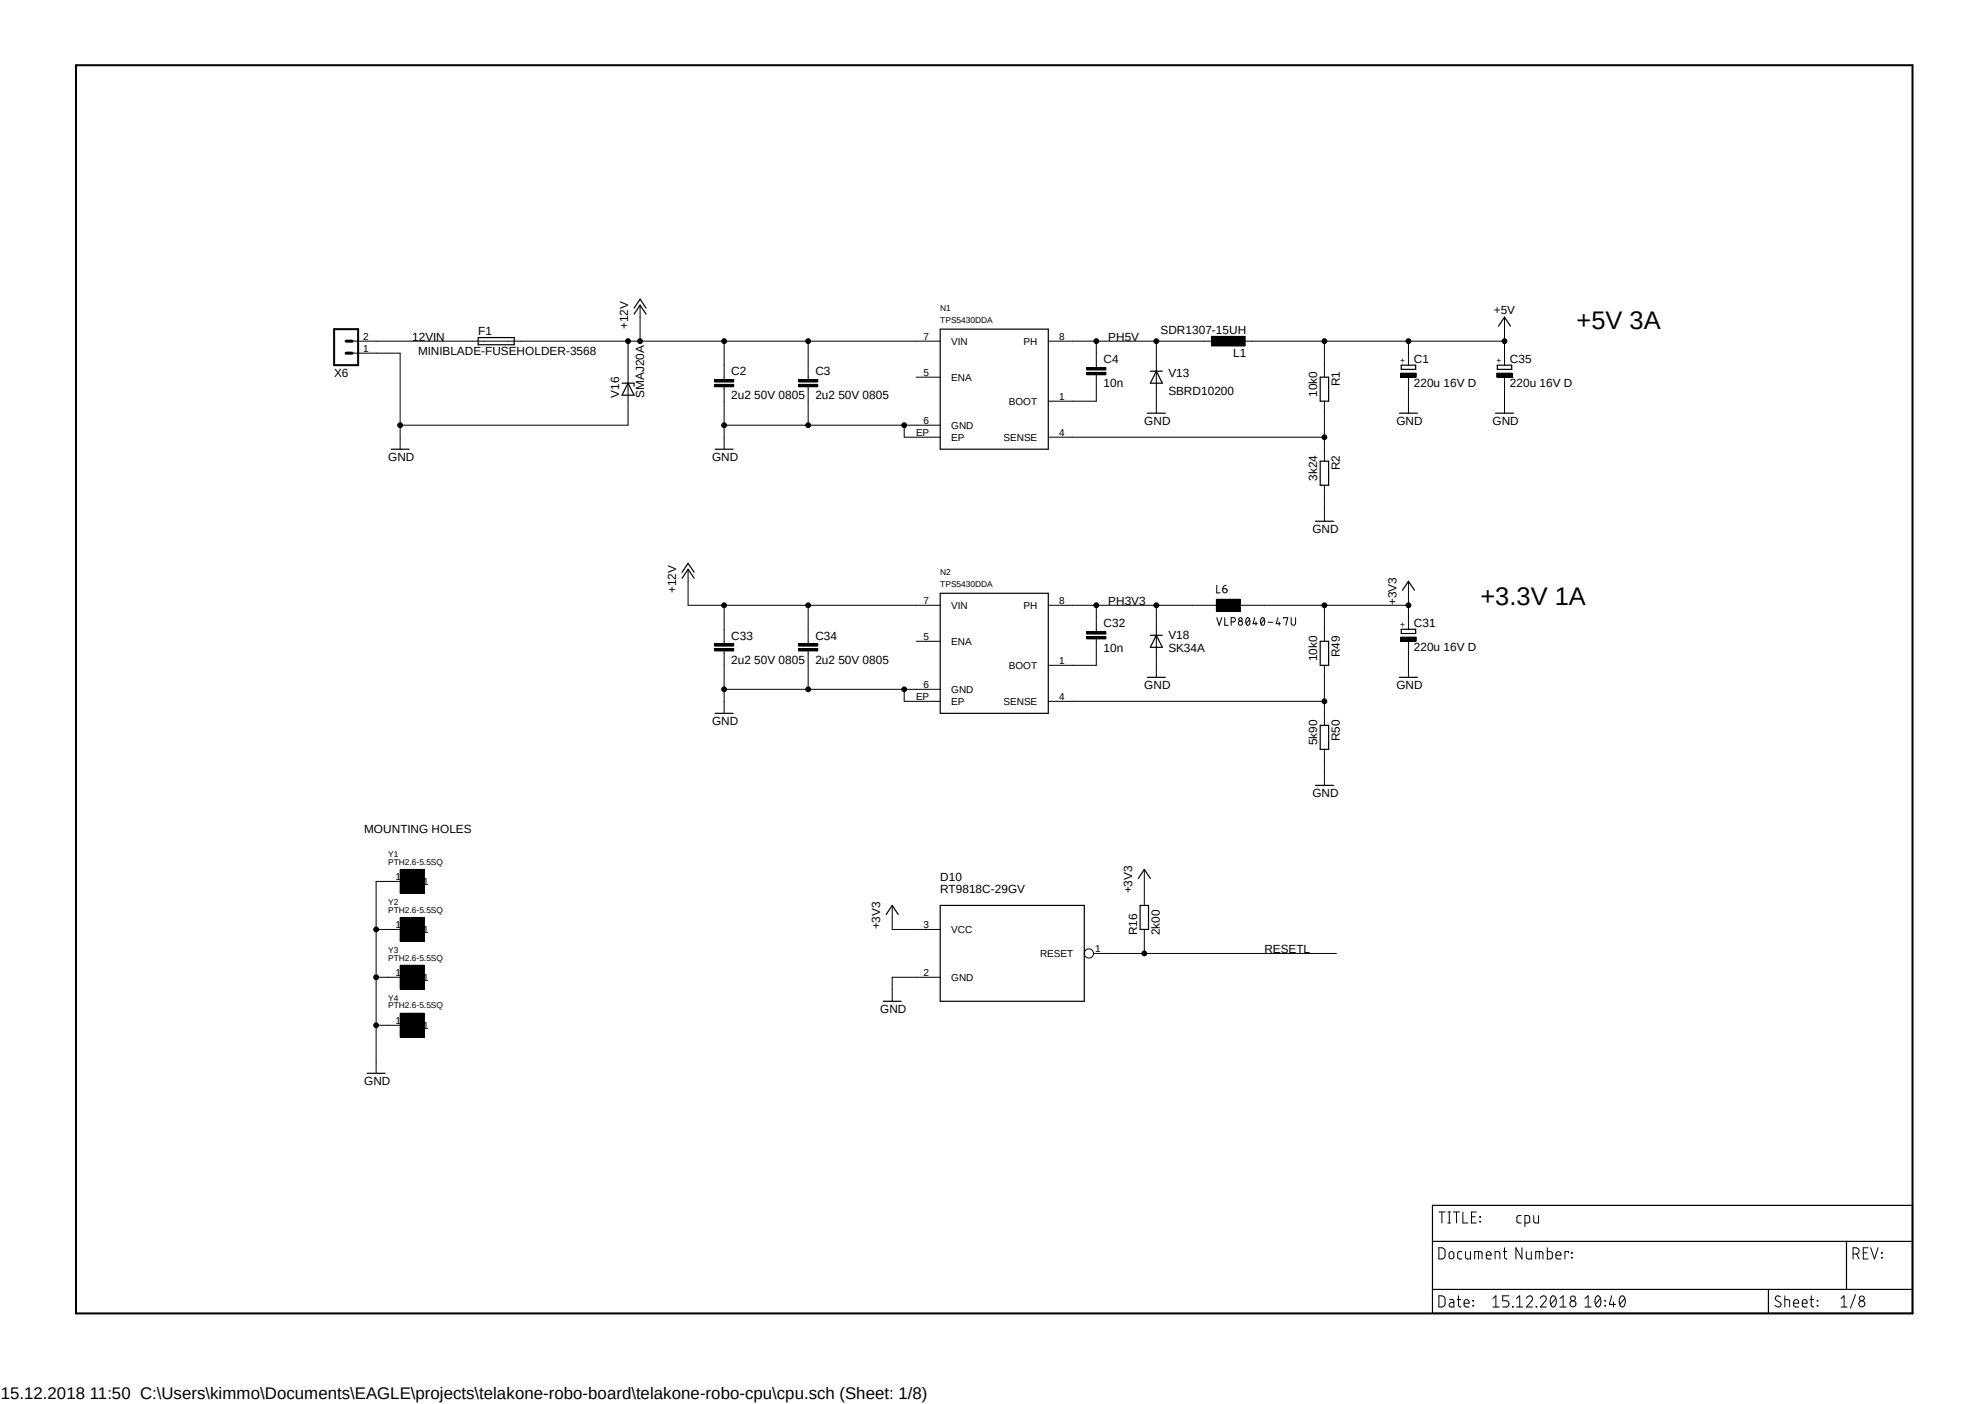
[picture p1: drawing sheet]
<svg xmlns="http://www.w3.org/2000/svg" width="420mm" height="297mm" viewBox="0 0 420 297" stroke-linecap="round" stroke-linejoin="round" font-family="sans-serif">
<path d="M15.6 13.5l389.3 264.9M404.9 13.5l-389.3 264.9" fill="none" stroke="#fff" stroke-width=".21"/>
<g fill="none" stroke="#000" stroke-width=".21">
<path d="M74.5 72.2h124.4M74.5 74.7h10.2v20.3M132.9 72.2v17.8h-48.2M135.4 64.6v7.6M153.2 72.2v8.1M171 72.2v8.1M193.8 79.8h5.1M221.8 72.2h35.5M229.9 78.8h4.1v.5h-4.1zM229.9 77.8h4.1v.5h-4.1zM231.9 79.3v5.6h-10.1M231.9 72.2v5.6"/>
<path d="M244.6 72.2v15.2M256.3 71.2h7.1v2h-7.1zM262.4 72.2h55.9M280.2 72.2v7.6M296.3 79h3.3v.8h-3.3zM298 72.2v5.1M298 79.8v7.6M316.6 79h3.3v.8h-3.3zM318.3 67.1v10.2M318.3 79.8v7.6M151.2 81.3h4v.5h-4zM151.2 80.3h4v.5h-4z"/>
<path d="M153.2 90h45.7M153.2 81.8v13.2M168.9 81.3h4.1v.5h-4.1zM168.9 80.3h4.1v.5h-4.1zM171 81.8v8.2M191.3 90v2.5h7.6M221.8 92.5h58.4M280.2 84.9v12.7M280.2 102.7v7.6M145.6 120.4v7.7h53.3M151.2 137.2h4v.5h-4zM151.2 136.2h4v.5h-4z"/>
<path d="M153.2 128.1v8.1M153.2 137.7v13.2M168.9 137.2h4.1v.5h-4.1zM168.9 136.2h4.1v.5h-4.1zM171 128.1v8.1M171 137.7v8.1M193.8 135.7h5.1M221.8 128.1h35.5M229.9 134.7h4.1v.5h-4.1zM229.9 133.6h4.1v.6h-4.1zM231.9 128.1v5.5M231.9 135.2v5.6h-10.1"/>
<path d="M244.6 128.1v15.2M257.3 126.8h5.1v2.5h-5.1zM257.4 130.7l.5 1.6 .6-1.6M257.4 123.8v1.6h.7M258.7 124.5h.5a.46 .46 0 0 1 .4 .5 .46 .46 0 0 1-.5 .4 .46 .46 0 0 1-.4-.4zM259.1 130.7v1.6h.7M259.4 123.8a.72 .72 0 0 0-.7 .7M260.5 131.6h.4a.45 .45 0 0 0 .5-.4 .45 .45 0 0 0-.3-.5h-.6v1.6M262.4 128.1h35.6M263.8 130.7h.2a.93 .93 0 0 1 0 1.6 .98 .98 0 0 1-.2-1.6zM264.4 131l-.8 1M265.5 130.7l-.4 1.3h.9"/>
<path d="M265.7 131.6v.7M266.9 130.7h.2a.93 .93 0 0 1 0 1.6 1.02 1.02 0 0 1-.2-1.6zM267.5 131l-.7 1M268.3 131.7h1M270.4 130.7l-.4 1.3h.9M270.6 131.6v.7M271.6 130.9v-.2h.8l-.4 1.6M273.2 130.7v1.2a.47 .47 0 0 0 .4 .4 .47 .47 0 0 0 .5-.4v-1.2M280.2 128.1v7.6M296.3 134.8h3.3v.8h-3.3zM298 123v10.1M298 135.7v7.6"/>
<path d="M153.2 145.8h45.7M191.3 145.8v2.6h7.6M221.8 148.4h58.4M280.2 140.8v12.7M280.2 158.5v7.7M79.6 196.6h7.6M84.7 183.9h5v5.1h-5zM84.7 194.1h5v5.1h-5zM87.2 186.5h-7.6v40.6M188.8 191.6v5h10.1M242.1 183.9v7.7M242.1 196.6v5.1"/>
<path d="M79.6 206.8h7.6M79.6 216.9h7.6M84.7 204.2h5v5.1h-5zM84.7 214.4h5v5.1h-5zM198.9 206.8h-10.1v5M231.4 201.7h51.3M304.4 256.4h1.3M305 256.4v2.3M306.3 256.4h.6M306.3 258.7h.6M306.6 256.4v2.3M307.5 256.4h1.3"/>
<path d="M308.1 256.4v2.3M309.5 256.4v2.3h1M311.3 257.4h.8M312.3 256.4h-1v2.3h1M313.1 257.4l.1 .1zM313.1 258.4l.1 .1zM321.8 257.2h-.7l-.2 .4 .1 .9 .3 .2h.5M322.6 258.7h.6l.4-.2v-.9l-.2-.4h-.8v2.3M324.5 257.2v1.2l.4 .3h.6v-1.5M304.4 274.2a1.13 1.13 0 0 1 1.3 .4 1.96 1.96 0 0 1-.2 1.7l-.5 .2h-.6zM304.4 264a1.13 1.13 0 0 1 1.3 .4 1.96 1.96 0 0 1-.2 1.7l-.2 .2-.9 .1zM306.7 275h.7l.2 .3v1.2h-.6a.47 .47 0 0 1-.4-.4 .47 .47 0 0 1 .4-.5h.6"/>
<path d="M306.7 264.9a.5 .5 0 0 1 .6-.1 .5 .5 0 0 1 .3 .5v.5a.51 .51 0 0 1-.5 .5 .51 .51 0 0 1-.5-.5zM308.3 275h.8M308.6 274.2v2.1l.5 .2M309.3 264.8h-.7a1.36 1.36 0 0 0-.2 1.3l.4 .3h.5M309.7 275.7h1.1a.55 .55 0 0 0-.4-.7 .55 .55 0 0 0-.7 .5l.1 .8 .4 .2h.6M310 264.8l.1 1.3 .3 .3h.7v-1.6M311.6 275.1l.1 .2zM311.6 276.2l.1 .1zM312 266.4v-1.6h1.2l.3 .2 .1 1.4M312.8 264.8v1.6M314.4 265.6h1.1a.54 .54 0 0 0-.4-.8 .54 .54 0 0 0-.7 .5l.1 .8 .3 .3h.7M315.8 276.5h1.3"/>
<path d="M315.8 274.7l.7-.5v2.3M316.3 266.4v-1.6h.6l.4 .2v1.4M318 264.8h.8M318.3 264v2.1l.5 .3M319.2 274.2h-1.3v1h.8a.67 .67 0 0 1 .5 .7 .67 .67 0 0 1-.5 .6h-.8M320 276.4l.1 .1zM320.8 276.5h1.3M320.8 274.7l.7-.5v2.3M322 264v2.4l-1.3-2.4v2.4M322.9 264.8v1.3l.4 .3h.7v-1.6M322.9 274.7a.64 .64 0 0 1 1-.5 .64 .64 0 0 1 .2 1l-1.2 1.3h1.3M324.9 266.4v-1.6h1.1l.4 .2v1.4"/>
<path d="M325 276.4l.1 .1zM325.7 264.8v1.6M325.9 274.7a.64 .64 0 0 1 .9-.5 .64 .64 0 0 1 .2 1l-1.1 1.3h1.2M327.4 264v2.4h.6l.4-.3v-1.1l-.4-.2h-.6M328.2 274.3a.46 .46 0 0 1 .8 .2 1.42 1.42 0 0 1-.4 2 1.5 1.5 0 0 1-.4-2.2zM329.1 274.7l-1 1.3M329.2 265.6h1a.55 .55 0 0 0-.3-.8 .55 .55 0 0 0-.7 .5v.8l.4 .3h.6M330 276.5h1.3M330 274.7l.7-.5v2.3M331.8 265v-.2h-.7v1.6M332.5 266l.1 .1zM332.5 265l.1 .1z"/>
<path d="M335.3 276.5h1.3M335.3 274.7l.7-.5v2.3M337.7 274.3a.46 .46 0 0 1 .8 .2 1.51 1.51 0 0 1-.4 2 1.5 1.5 0 0 1-.4-2.2zM338.6 274.7l-1 1.3M339.5 276.2l.2 .1zM339.5 275.1l.2 .2zM341 274.2l-.5 1.8h1.3M341.4 275.5v1M342.8 274.3a.46 .46 0 0 1 .9 .2 1.46 1.46 0 0 1-.5 2 1.46 1.46 0 0 1-.4-2.2zM343.7 274.7l-1 1.3M376.7 274.4a.59 .59 0 0 0-.8-.2 .59 .59 0 0 0-.2 .8 1.79 1.79 0 0 1 1.1 1 .66 .66 0 0 1-.6 .6 .66 .66 0 0 1-.7-.4M377.6 275h.6l.4 .1v1.4"/>
<path d="M377.6 274.2v2.3M379.5 275.7h1a.55 .55 0 0 0-.4-.7 .55 .55 0 0 0-.6 .5v.8l.3 .2h.7M381.3 275.7h1a.54 .54 0 0 0-.3-.7 .54 .54 0 0 0-.7 .5v.8l.4 .2h.6M382.9 275h.8M383.2 274.2v2.1l.5 .2M384.5 276.2l.1 .1zM384.5 275.1l.1 .2zM389.5 276.5h1.3M389.5 274.7l.6-.5v2.3M392 265.3h.7a.66 .66 0 0 0 .6-.7 .66 .66 0 0 0-.6-.6h-.7v2.4M392.5 273.9l-1 2.9M392.8 265.3l.5 1.1"/>
<path d="M394.2 265h.8M395.2 264h-1v2.4h1M395.8 264l.8 2.4 .7-2.4M398 265l.2 .1zM398 266l.2 .1z"/>
<circle cx="132.9" cy="72.2" r=".51"/>
<circle cx="135.4" cy="72.2" r=".51"/>
<circle cx="153.2" cy="72.2" r=".51"/>
<circle cx="171" cy="72.2" r=".51"/>
<circle cx="231.9" cy="72.2" r=".51"/>
<circle cx="244.6" cy="72.2" r=".51"/>
<circle cx="280.2" cy="72.2" r=".51"/>
<circle cx="298" cy="72.2" r=".51"/>
<circle cx="318.3" cy="72.2" r=".51"/>
<circle cx="84.7" cy="90" r=".51"/>
<circle cx="153.2" cy="90" r=".51"/>
<circle cx="171" cy="90" r=".51"/>
<circle cx="191.3" cy="90" r=".51"/>
<circle cx="280.2" cy="92.5" r=".51"/>
<circle cx="153.2" cy="128.1" r=".51"/>
<circle cx="171" cy="128.1" r=".51"/>
<circle cx="231.9" cy="128.1" r=".51"/>
<circle cx="244.6" cy="128.1" r=".51"/>
<circle cx="262.4" cy="131.8" r=".46"/>
<circle cx="262.4" cy="131" r=".37"/>
<circle cx="280.2" cy="128.1" r=".51"/>
<circle cx="298" cy="128.1" r=".51"/>
<circle cx="153.2" cy="145.8" r=".51"/>
<circle cx="171" cy="145.8" r=".51"/>
<circle cx="191.3" cy="145.8" r=".51"/>
<circle cx="280.2" cy="148.4" r=".51"/>
<circle cx="79.6" cy="196.6" r=".51"/>
<circle cx="79.6" cy="216.9" r=".51"/>
<circle cx="79.6" cy="206.8" r=".51"/>
<circle cx="230.4" cy="201.7" r=".98"/>
<circle cx="242.1" cy="201.7" r=".51"/>
<circle cx="332.8" cy="275.8" r=".65"/>
<circle cx="332.8" cy="274.7" r=".51"/>
<circle cx="393.9" cy="275.8" r=".65"/>
<circle cx="393.9" cy="274.7" r=".51"/>
</g>
<path d="M16.1 13.8h388.5v264.1h-388.5zM70.7 69.6h5.1v7.7h-5.1z" fill="none" stroke="#000" stroke-width=".42"/>
<g fill="none" stroke="#000" stroke-width=".25">
<path d="M101.2 71.4h7.6v1.5h-7.6zM134.1 66.5l1.3-1.9 1.3 1.9M134.1 65.2l1.3-1.9 1.3 1.9M198.9 69.6h22.9v25.4h-22.9zM243.4 78.5h2.5M244.6 78.5l1.3 2.6h-2.5zM279.3 79.8h1.8v5.1h-1.8zM296.4 77.3h3.1v.8h-3.1zM316.8 77.3h3v.8h-3zM317 69l1.3-1.9 1.3 1.9M82.8 95h3.8M131.6 81.1h2.5v.6"/>
<path d="M132.9 81.1l1.2 2.5h-2.5zM151.3 95h3.8M242.7 87.4h3.8M279.3 97.6h1.8v5.1h-1.8zM296.1 87.4h3.8M316.4 87.4h3.8M278.3 110.3h3.8M144.3 122.3l1.3-1.9 1.2 1.9M144.3 121.1l1.3-1.9 1.2 1.9M198.9 125.5h22.9v25.4h-22.9zM243.4 134.4h2.5M244.6 134.4l1.3 2.5h-2.5z"/>
<path d="M279.3 135.7h1.8v5.1h-1.8zM296.4 133.1h3.1v.9h-3.1zM296.7 124.9l1.3-1.9 1.2 1.9M151.3 150.9h3.8M242.7 143.3h3.8M279.3 153.5h1.8v5h-1.8zM296.1 143.3h3.8M278.3 166.2h3.8M187.5 193.5l1.3-1.9 1.2 1.9M198.9 191.6h30.5v20.2h-30.5zM240.8 185.8l1.3-1.9 1.3 1.9M241.2 191.6h1.8v5h-1.8z"/>
<path d="M186.8 211.8h3.9M77.7 227.1h3.8M303.1 255h101.5v22.9h-101.5zM303.1 262.6h101.5M303.1 272.8h101.5M374.1 272.8v5.1M390.6 262.6v10.2"/>
</g>
<g fill="#000">
<path d="M229.9 78.8h4.1v.5h-4.1z" fill-rule="evenodd"/>
<path d="M229.9 77.8h4.1v.5h-4.1z" fill-rule="evenodd"/>
<path d="M256.3 71.2h7.1v2h-7.1z" fill-rule="evenodd"/>
<path d="M296.3 79h3.3v.8h-3.3z" fill-rule="evenodd"/>
<path d="M316.6 79h3.3v.8h-3.3z" fill-rule="evenodd"/>
<path d="M151.2 81.3h4v.5h-4z" fill-rule="evenodd"/>
<path d="M151.2 80.3h4v.5h-4z" fill-rule="evenodd"/>
<path d="M168.9 81.3h4.1v.5h-4.1z" fill-rule="evenodd"/>
<path d="M168.9 80.3h4.1v.5h-4.1z" fill-rule="evenodd"/>
<path d="M151.2 137.2h4v.5h-4z" fill-rule="evenodd"/>
<path d="M151.2 136.2h4v.5h-4z" fill-rule="evenodd"/>
<path d="M168.9 137.2h4.1v.5h-4.1z" fill-rule="evenodd"/>
<path d="M168.9 136.2h4.1v.5h-4.1z" fill-rule="evenodd"/>
<path d="M229.9 134.7h4.1v.5h-4.1z" fill-rule="evenodd"/>
<path d="M229.9 133.6h4.1v.6h-4.1z" fill-rule="evenodd"/>
<path d="M257.3 126.8h5.1v2.5h-5.1z" fill-rule="evenodd"/>
<path d="M296.3 134.8h3.3v.8h-3.3z" fill-rule="evenodd"/>
<path d="M84.7 183.9h5v5.1h-5z" fill-rule="evenodd"/>
<path d="M84.7 194.1h5v5.1h-5z" fill-rule="evenodd"/>
<path d="M84.7 204.2h5v5.1h-5z" fill-rule="evenodd"/>
<path d="M84.7 214.4h5v5.1h-5z" fill-rule="evenodd"/>
<circle cx="132.9" cy="72.2" r=".51"/>
<circle cx="135.4" cy="72.2" r=".51"/>
<circle cx="153.2" cy="72.2" r=".51"/>
<circle cx="171" cy="72.2" r=".51"/>
<circle cx="231.9" cy="72.2" r=".51"/>
<circle cx="244.6" cy="72.2" r=".51"/>
<circle cx="280.2" cy="72.2" r=".51"/>
<circle cx="298" cy="72.2" r=".51"/>
<circle cx="318.3" cy="72.2" r=".51"/>
<circle cx="84.7" cy="90" r=".51"/>
<circle cx="153.2" cy="90" r=".51"/>
<circle cx="171" cy="90" r=".51"/>
<circle cx="191.3" cy="90" r=".51"/>
<circle cx="280.2" cy="92.5" r=".51"/>
<circle cx="153.2" cy="128.1" r=".51"/>
<circle cx="171" cy="128.1" r=".51"/>
<circle cx="231.9" cy="128.1" r=".51"/>
<circle cx="244.6" cy="128.1" r=".51"/>
<circle cx="280.2" cy="128.1" r=".51"/>
<circle cx="298" cy="128.1" r=".51"/>
<circle cx="153.2" cy="145.8" r=".51"/>
<circle cx="171" cy="145.8" r=".51"/>
<circle cx="191.3" cy="145.8" r=".51"/>
<circle cx="280.2" cy="148.4" r=".51"/>
<circle cx="79.6" cy="196.6" r=".51"/>
<circle cx="79.6" cy="216.9" r=".51"/>
<circle cx="79.6" cy="206.8" r=".51"/>
<circle cx="242.1" cy="201.7" r=".51"/>
</g>
<path d="M73.2 74.7h1.3M73.2 72.2h1.3" fill="none" stroke="#000" stroke-width=".63"/>
<g font-size="5.4">
<text x="333.5" y="69.6">+5V 3A</text>
<text x="313.2" y="128.1">+3.3V 1A</text>
</g>
<text font-size="3.6" x=".2" y="296">15.12.2018 11:50 C:\Users\kimmo\Documents\EAGLE\projects\telakone-robo-board\telakone-robo-cpu\cpu.sch (Sheet: 1/8)</text>
<g font-size="2.5">
<text x="101.2" y="70.8">F1</text>
<text x="132.9" y="69.6" transform="rotate(-90 132.9 69.6)">+12V</text>
<text x="245.5" y="70.7">SDR1307-15UH</text>
<text x="316" y="66.3">+5V</text>
<text x="87.2" y="72.2">12VIN</text>
<text x="88.5" y="75.1">MINIBLADE-FUSEHOLDER-3568</text>
<text x="233.5" y="76.9">C4</text>
<text x="234.5" y="72.2">PH5V</text>
<text x="260.9" y="75.5">L1</text>
<text x="299.1" y="76.8">C1</text>
<text x="319.4" y="76.8">C35</text>
<text x="70.7" y="79.8">X6</text>
<text x="154.7" y="79.4">C2</text>
<text x="172.5" y="79.4">C3</text>
<text x="233.5" y="82">10n</text>
<text x="247.2" y="83.6">SBRD10200</text>
<text x="247.2" y="79.8">V13</text>
<text x="278.7" y="84" transform="rotate(-90 278.7 84)">10k0</text>
<text x="283.5" y="81.7" transform="rotate(-90 283.5 81.7)">R1</text>
<text x="299.1" y="81.9">220u 16V D</text>
<text x="319.4" y="81.9">220u 16V D</text>
<text x="131" y="84.1" transform="rotate(-90 131 84.1)">V16</text>
<text x="136.3" y="84.1" transform="rotate(-90 136.3 84.1)">SMAJ20A</text>
<text x="154.7" y="84.5">2u2 50V 0805</text>
<text x="172.5" y="84.5">2u2 50V 0805</text>
<text x="242.1" y="90">GND</text>
<text x="295.4" y="90">GND</text>
<text x="315.8" y="90">GND</text>
<text x="82.1" y="97.6">GND</text>
<text x="150.7" y="97.6">GND</text>
<text x="278.7" y="101.8" transform="rotate(-90 278.7 101.8)">3k24</text>
<text x="283.5" y="99.5" transform="rotate(-90 283.5 99.5)">R2</text>
<text x="277.7" y="112.8">GND</text>
<text x="143" y="125.5" transform="rotate(-90 143 125.5)">+12V</text>
<text x="234.5" y="128.1">PH3V3</text>
<text x="295.4" y="128.1" transform="rotate(-90 295.4 128.1)">+3V3</text>
<text x="154.7" y="135.3">C33</text>
<text x="172.5" y="135.3">C34</text>
<text x="233.5" y="137.8">10n</text>
<text x="233.5" y="132.8">C32</text>
<text x="247.2" y="135.2">V18</text>
<text x="299.1" y="137.8">220u 16V D</text>
<text x="299.1" y="132.7">C31</text>
<text x="154.7" y="140.4">2u2 50V 0805</text>
<text x="172.5" y="140.4">2u2 50V 0805</text>
<text x="247.2" y="138">SK34A</text>
<text x="278.7" y="139.9" transform="rotate(-90 278.7 139.9)">10k0</text>
<text x="283.5" y="139" transform="rotate(-90 283.5 139)">R49</text>
<text x="242.1" y="145.8">GND</text>
<text x="295.4" y="145.8">GND</text>
<text x="150.7" y="153.5">GND</text>
<text x="278.7" y="157.6" transform="rotate(-90 278.7 157.6)">5k90</text>
<text x="283.5" y="156.8" transform="rotate(-90 283.5 156.8)">R50</text>
<text x="277.7" y="168.7">GND</text>
<text x="77" y="176.3">MOUNTING HOLES</text>
<text x="198.9" y="189">RT9818C-29GV</text>
<text x="198.9" y="186.5">D10</text>
<text x="239.6" y="189" transform="rotate(-90 239.6 189)">+3V3</text>
<text x="186.2" y="196.6" transform="rotate(-90 186.2 196.6)">+3V3</text>
<text x="240.6" y="197.9" transform="rotate(-90 240.6 197.9)">R16</text>
<text x="245.4" y="197.9" transform="rotate(-90 245.4 197.9)">2k00</text>
<text x="267.5" y="201.7">RESETL</text>
<text x="186.2" y="214.4">GND</text>
<text x="77" y="229.6">GND</text>
</g>
<g font-size="2.1">
<text x="76.8" y="71.8">2</text>
<text x="195.4" y="71.8">7</text>
<text x="224.1" y="71.8">8</text>
<text x="76.8" y="74.4">1</text>
<text x="201.2" y="72.9">VIN</text>
<text x="216.5" y="72.9">PH</text>
<text x="195.4" y="79.5">5</text>
<text x="201.2" y="80.6">ENA</text>
<text x="195.4" y="89.6">6</text>
<text x="213.4" y="85.6">BOOT</text>
<text x="224.1" y="84.5">1</text>
<text x="193.8" y="92.2">EP</text>
<text x="201.2" y="90.7">GND</text>
<text x="201.2" y="93.3">EP</text>
<text x="212.3" y="93.3">SENSE</text>
<text x="224.1" y="92.2">4</text>
<text x="195.4" y="127.7">7</text>
<text x="201.2" y="128.8">VIN</text>
<text x="216.5" y="128.8">PH</text>
<text x="224.1" y="127.7">8</text>
<text x="195.4" y="135.3">5</text>
<text x="201.2" y="136.4">ENA</text>
<text x="213.4" y="141.5">BOOT</text>
<text x="224.1" y="140.4">1</text>
<text x="193.8" y="148">EP</text>
<text x="195.4" y="145.5">6</text>
<text x="201.2" y="146.6">GND</text>
<text x="201.2" y="149.1">EP</text>
<text x="212.3" y="149.1">SENSE</text>
<text x="224.1" y="148">4</text>
<text x="83.7" y="186.1">1</text>
<text x="89.5" y="187.2">1</text>
<text x="83.7" y="196.3">1</text>
<text x="89.5" y="197.4">1</text>
<text x="195.4" y="196.3">3</text>
<text x="201.2" y="197.4">VCC</text>
<text x="220" y="202.5">RESET</text>
<text x="231.7" y="201.3">1</text>
<text x="83.7" y="206.4">1</text>
<text x="89.5" y="207.6">1</text>
<text x="195.4" y="206.4">2</text>
<text x="201.2" y="207.6">GND</text>
<text x="83.7" y="216.6">1</text>
<text x="89.5" y="217.7">1</text>
</g>
<g font-size="1.8">
<text x="198.9" y="65.8">N1</text>
<text x="198.9" y="68.4">TPS5430DDA</text>
<text x="297.4" y="76.9" transform="rotate(-90 297.4 76.9)">+</text>
<text x="317.7" y="76.9" transform="rotate(-90 317.7 76.9)">+</text>
<text x="198.9" y="124.2">TPS5430DDA</text>
<text x="198.9" y="121.7">N2</text>
<text x="297.4" y="132.7" transform="rotate(-90 297.4 132.7)">+</text>
<text x="82.1" y="182.9">PTH2.6-5.5SQ</text>
<text x="82.1" y="181.4">Y1</text>
<text x="82.1" y="191.6">Y2</text>
<text x="82.1" y="193.1">PTH2.6-5.5SQ</text>
<text x="82.1" y="203.2">PTH2.6-5.5SQ</text>
<text x="82.1" y="201.7">Y3</text>
<text x="82.1" y="213.4">PTH2.6-5.5SQ</text>
<text x="82.1" y="211.8">Y4</text>
</g>
</svg>
